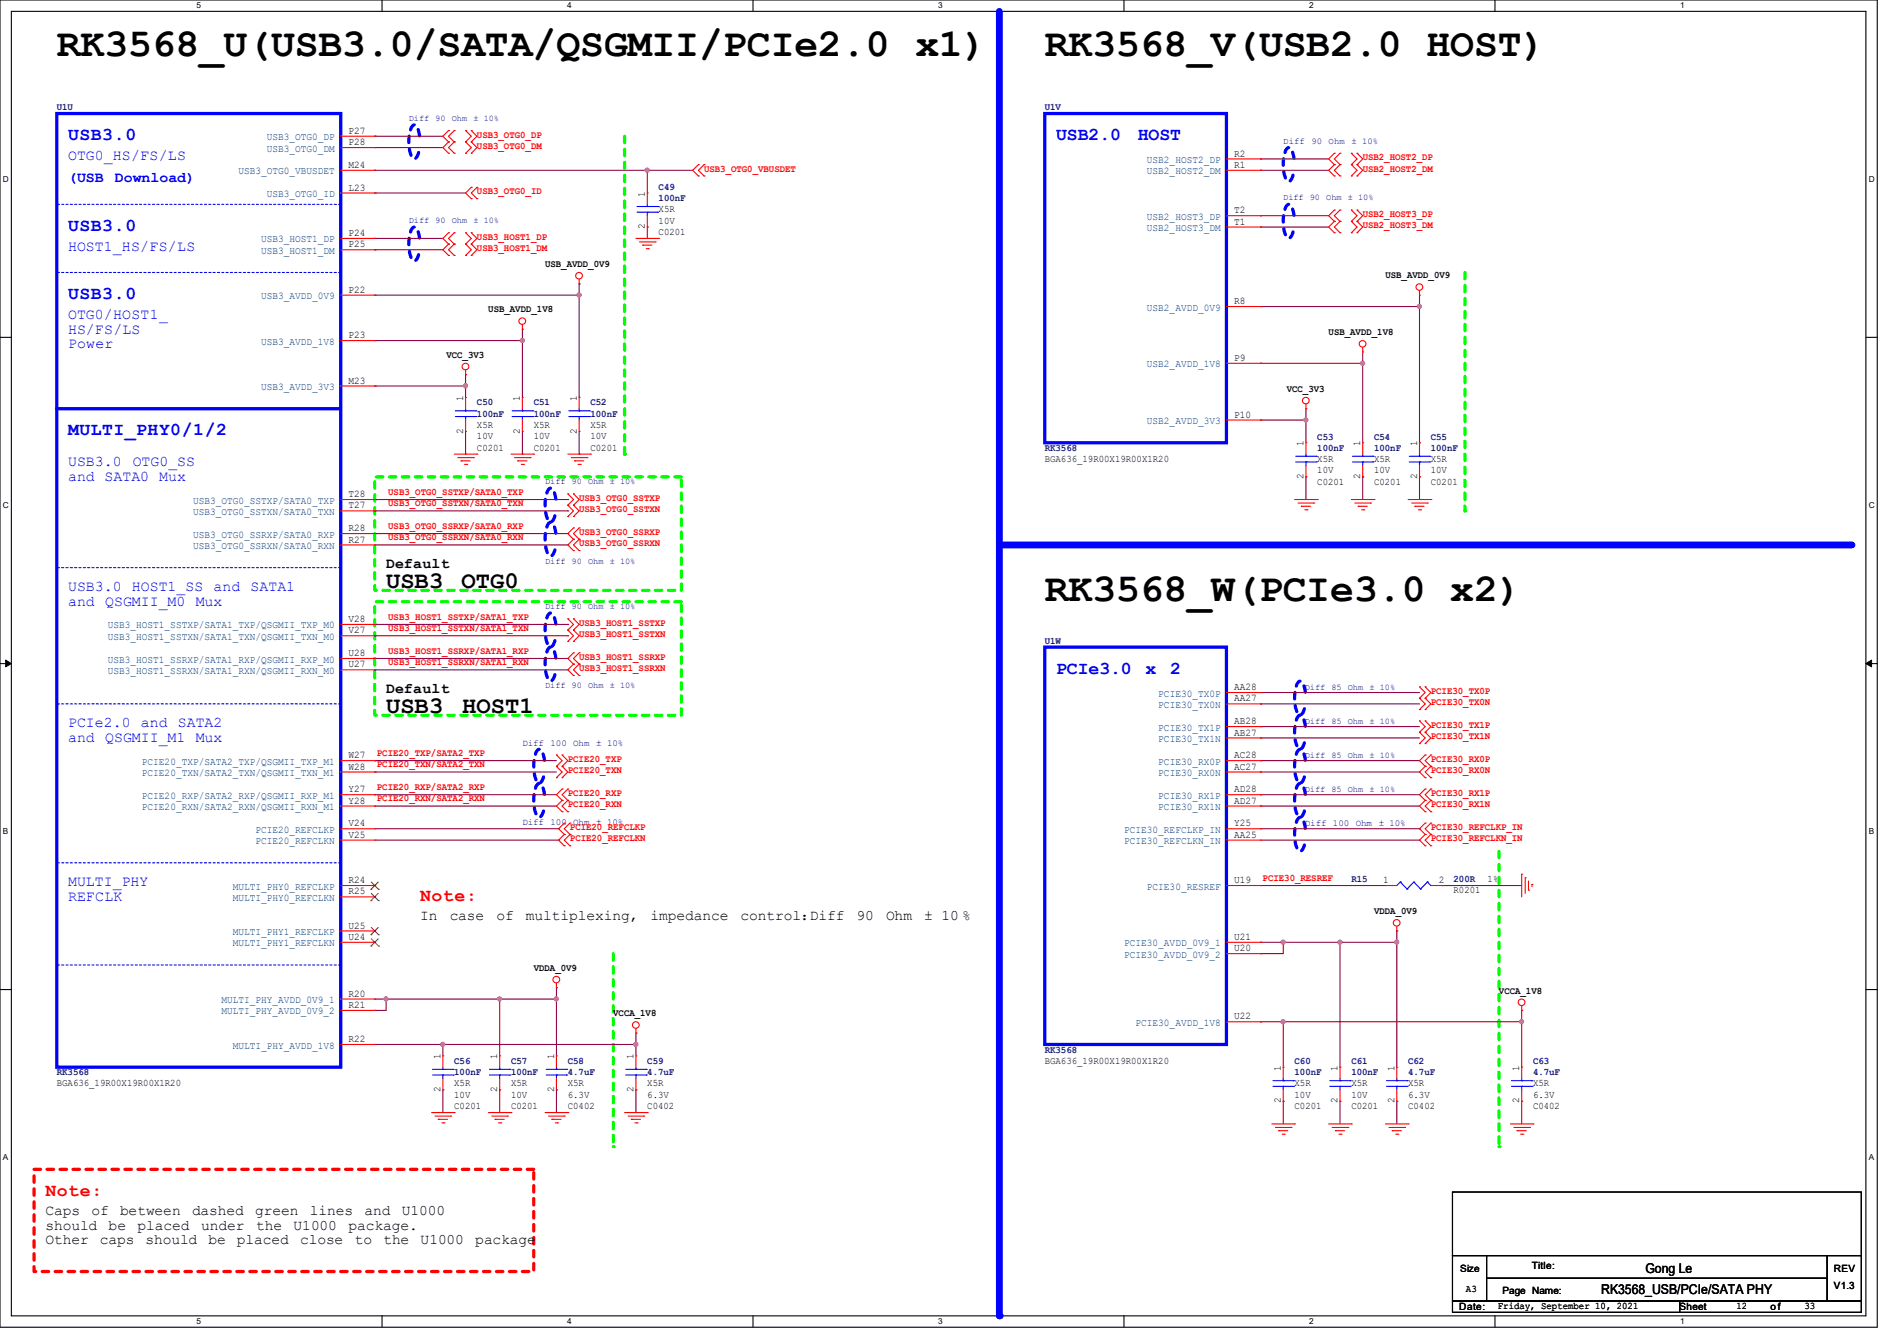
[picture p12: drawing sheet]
<svg xmlns="http://www.w3.org/2000/svg" width="297mm" height="210mm" viewBox="0 0 297 210" stroke-linecap="round" stroke-linejoin="round" font-family="sans-serif">
<path d="M0 0h293.9v207.9h-293.9zM1.8 1.8h290.3v204.3h-290.3z" fill="none" stroke="#000" stroke-width=".17"/>
<g fill="#fff">
<path d="M30.8 .2h.7v1.4h-.7z"/>
<path d="M30.8 206.2h.7v1.4h-.7z"/>
</g>
<path d="M59.8 0v1.8M59.8 206.1v1.8" fill="none" stroke="#000" stroke-width=".17"/>
<g fill="#fff">
<path d="M88.8 .2h.7v1.4h-.7z"/>
<path d="M88.8 206.2h.7v1.4h-.7z"/>
</g>
<path d="M117.9 0v1.8M117.9 206.1v1.8" fill="none" stroke="#000" stroke-width=".17"/>
<g fill="#fff">
<path d="M146.9 .2h.7v1.4h-.7z"/>
<path d="M146.9 206.2h.7v1.4h-.7z"/>
</g>
<path d="M176 0v1.8M176 206.1v1.8" fill="none" stroke="#000" stroke-width=".17"/>
<g fill="#fff">
<path d="M205 .2h.7v1.4h-.7z"/>
<path d="M205 206.2h.7v1.4h-.7z"/>
</g>
<path d="M234.1 0v1.8M234.1 206.1v1.8" fill="none" stroke="#000" stroke-width=".17"/>
<g fill="#fff">
<path d="M263.1 .2h.6v1.4h-.6z"/>
<path d="M263.1 206.2h.6v1.4h-.6z"/>
<path d="M.5 27.3h.9v1.4h-.9z"/>
<path d="M292.6 27.3h.9v1.4h-.9z"/>
<path d="M.5 78.4h.9v1.4h-.9z"/>
<path d="M292.6 78.4h.9v1.4h-.9z"/>
</g>
<path d="M0 52.8h1.8M292.1 52.8h1.8" fill="none" stroke="#000" stroke-width=".17"/>
<g fill="#fff">
<path d="M.5 129.5h.8v1.4h-.8z"/>
<path d="M292.6 129.5h.8v1.4h-.8z"/>
</g>
<path d="M0 103.9h1.8M292.1 103.9h1.8" fill="none" stroke="#000" stroke-width=".17"/>
<path d="M.9 103.4l.9 .5-.9 .5zM292.1 103.9l.9-.5v1z" fill="#000" stroke="#000" stroke-width=".16"/>
<g fill="#fff">
<path d="M.5 180.5h.8v1.4h-.8z"/>
<path d="M292.6 180.5h.8v1.4h-.8z"/>
</g>
<path d="M0 155h1.8M292.1 155h1.8" fill="none" stroke="#000" stroke-width=".17"/>
<path d="M156.5 1.8v204.3" fill="none" stroke="#00f" stroke-width="1.1"/>
<circle cx="156.5" cy="206.1" r=".53" fill="#00f"/>
<path d="M156.5 85.3h133.3" fill="none" stroke="#00f" stroke-width="1.1"/>
<circle cx="289.8" cy="85.3" r=".53" fill="#00f"/>
<path d="M97.8 21.3v49.8" fill="none" stroke="#0f0" stroke-width=".51" stroke-dasharray="1 1"/>
<circle cx="97.8" cy="71.1" r=".25" fill="#0f0" stroke-dasharray="1 1"/>
<path d="M96 149.4v30.2" fill="none" stroke="#0f0" stroke-width=".51" stroke-dasharray="1 1"/>
<circle cx="96" cy="179.6" r=".25" fill="#0f0" stroke-dasharray="1 1"/>
<path d="M229.4 42.7v37.3" fill="none" stroke="#0f0" stroke-width=".51" stroke-dasharray="1 1"/>
<circle cx="229.4" cy="80" r=".25" fill="#0f0" stroke-dasharray="1 1"/>
<path d="M234.7 133.3v46.3" fill="none" stroke="#0f0" stroke-width=".51" stroke-dasharray="1 1"/>
<circle cx="234.7" cy="179.6" r=".25" fill="#0f0" stroke-dasharray="1 1"/>
<path d="M5.3 183.1h78.3v16h-78.3z" fill="none" stroke="#f00" stroke-width=".51" stroke-dasharray="1 1"/>
<path d="M58.7 74.7h48v17.8h-48zM58.7 94.2h48v17.8h-48z" fill="none" stroke="#0f0" stroke-width=".51" stroke-dasharray="1 1"/>
<g fill="none" stroke="#00f" stroke-width=".51" stroke-dasharray="1 1">
<path d="M65.7 21.3a2.02 2.02 0 0 0-.8-1.7 1.41 1.41 0 0 0-.8 1.3 5.6 5.6 0 0 0 .5 3.9h.3a1.41 1.41 0 0 0 .7-1.3l.1-.6M65.7 37.3a2.02 2.02 0 0 0-.8-1.7 1.41 1.41 0 0 0-.8 1.3 5.6 5.6 0 0 0 .5 3.9l.3 .1a1.41 1.41 0 0 0 .7-1.4l.1-.6M202.6 24.8a2.02 2.02 0 0 0-.8-1.7 1.41 1.41 0 0 0-.8 1.3 5.6 5.6 0 0 0 .6 3.9l.2 .1a1.41 1.41 0 0 0 .7-1.3l.1-.7M202.6 33.7a2.02 2.02 0 0 0-.8-1.7 1.41 1.41 0 0 0-.8 1.3 5.6 5.6 0 0 0 .6 3.9l.2 .1a1.41 1.41 0 0 0 .7-1.3l.1-.7M87 78.2a2.02 2.02 0 0 0-.8-1.7 1.41 1.41 0 0 0-.7 1.3 5.6 5.6 0 0 0 .5 3.9h.2a1.41 1.41 0 0 0 .8-1.3l.1-.6M87 97.7a2.02 2.02 0 0 0-.8-1.7 1.41 1.41 0 0 0-.7 1.3 5.6 5.6 0 0 0 .5 3.9l.2 .1a1.41 1.41 0 0 0 .8-1.3l.1-.7M87 83.5a2.02 2.02 0 0 0-.8-1.7 1.41 1.41 0 0 0-.7 1.3 5.6 5.6 0 0 0 .5 3.9l.2 .1a1.41 1.41 0 0 0 .8-1.3l.1-.7M85.2 119.1a2.02 2.02 0 0 0-.8-1.8 1.41 1.41 0 0 0-.7 1.4 5.6 5.6 0 0 0 .5 3.8l.2 .1a1.41 1.41 0 0 0 .8-1.3l.1-.6M87 103.1a2.02 2.02 0 0 0-.8-1.8 1.41 1.41 0 0 0-.7 1.4 5.6 5.6 0 0 0 .5 3.8l.2 .1a1.41 1.41 0 0 0 .8-1.3l.1-.6M204.4 108.4a2.02 2.02 0 0 0-.8-1.7 1.41 1.41 0 0 0-.8 1.3 5.6 5.6 0 0 0 .5 3.9l.3 .1a1.41 1.41 0 0 0 .7-1.3l.1-.7M204.4 113.7a2.02 2.02 0 0 0-.8-1.7 1.41 1.41 0 0 0-.8 1.3 5.6 5.6 0 0 0 .5 3.9l.3 .1a1.41 1.41 0 0 0 .7-1.3l.1-.7M204.4 119.1a2.02 2.02 0 0 0-.8-1.8 1.41 1.41 0 0 0-.8 1.4 5.6 5.6 0 0 0 .5 3.8l.3 .1a1.41 1.41 0 0 0 .7-1.3l.1-.6"/>
<path d="M85.2 124.4a2.02 2.02 0 0 0-.8-1.7 1.41 1.41 0 0 0-.7 1.3 5.6 5.6 0 0 0 .5 3.9l.2 .1a1.41 1.41 0 0 0 .8-1.3l.1-.7M204.4 124.4a2.02 2.02 0 0 0-.8-1.7 1.41 1.41 0 0 0-.8 1.3 5.6 5.6 0 0 0 .5 3.9l.3 .1a1.41 1.41 0 0 0 .7-1.3l.1-.7M204.4 129.7a2.02 2.02 0 0 0-.8-1.7 1.41 1.41 0 0 0-.8 1.3 5.6 5.6 0 0 0 .5 3.9l.3 .1a1.41 1.41 0 0 0 .7-1.3l.1-.7"/>
</g>
<g fill="none" stroke="#800040" stroke-width=".17">
<path d="M58.7 21.3h.1M58.7 23.1h.1M58.7 26.7h.1M58.7 30.2h.1M58.7 39.1h.1M58.7 37.3h.1M58.7 21.3h10.6M58.7 23.1h10.6M58.7 26.7h49.8M58.7 30.2h14.2M58.7 39.1h10.6M58.7 37.3h10.6"/>
<path d="M101.3 26.7h.1M101.3 35.6h.1M101.3 26.7v3.5M101.3 35.6v1.7M197.4 24.9h.1M197.4 26.7h.1M197.4 33.8h.1M197.4 35.6h.1M197.4 26.7h10.6M197.4 24.9h10.6M197.4 33.8h10.6M197.4 35.6h10.6"/>
<path d="M58.7 53.3h.1M58.7 46.2h.1M58.7 53.3h23.1M58.7 46.2h32M72.9 58.7h.1M72.9 58.7v3.5M81.8 53.3h.1M81.8 51.6h.1M81.8 51.6v10.6M90.7 46.2h.1M90.7 44.4h.1M90.7 44.4v17.8"/>
<path d="M197.4 56.9h.1M197.4 48h.1M197.4 56.9h16M197.4 48h24.8M213.4 56.9h.1M213.4 55.1v14.2M222.2 48h.1M222.2 46.2v23.1M58.7 60.5h.1M58.7 60.5h14.2M58.7 78.2h30.2M72.9 60.5h.1"/>
<path d="M72.9 71.1h.1M72.9 67.6v3.5M81.8 71.1h.1M81.8 67.6v3.5M88.9 78.2h.1M90.7 71.1h.1M90.7 67.6v3.5M197.4 65.8h.1M197.4 65.8h7.1M204.5 65.8h.1M204.5 74.7h.1M204.5 64v5.3"/>
<path d="M204.5 74.7v3.5M213.4 74.7h.1M213.4 74.7v3.5M222.2 74.7h.1M222.2 69.3h.1M222.2 74.7v3.5M58.7 80h30.2M58.7 83.6h30.2M58.7 85.3h30.2M58.7 97.8h30.2M58.7 99.6h30.2M88.9 80h.1"/>
<path d="M88.9 83.6h.1M88.9 85.3h.1M88.9 97.8h.1M88.9 99.6h.1M58.7 119.1h.1M58.7 119.1h28.4M58.7 103.1h30.2M58.7 104.9h30.2M88.9 103.1h.1M88.9 104.9h.1M197.4 108.5h.1M197.4 110.2h.1"/>
<path d="M197.4 113.8h.1M197.4 115.6h.1M197.4 119.1h.1M197.4 108.5h24.8M197.4 110.2h24.8M197.4 113.8h24.8M197.4 115.6h24.8M197.4 119.1h24.8M58.7 120.9h.1M58.7 124.5h.1M58.7 126.2h.1M58.7 120.9h28.4"/>
<path d="M58.7 124.5h28.4M58.7 126.2h28.4M58.7 131.6h28.8M58.7 129.8h28.8M87.5 129.8h.1M87.5 131.6h.1M197.4 120.9h.1M197.4 124.5h.1M197.4 126.2h.1M197.4 138.7h.1M197.4 120.9h24.8M197.4 124.5h24.8"/>
<path d="M197.4 126.2h24.8M197.4 138.7h19.5M197.4 131.6h24.8M197.4 129.8h24.8M222.2 131.6h.1M222.2 129.8h.1M225.8 138.7h.1M225.8 138.7h12.5M58.7 156.5h.1M58.7 158.2h.1M58.7 156.5h28.4M60.5 156.5h.1"/>
<path d="M60.5 156.5v1.7h-1.8M78.2 156.5h.1M78.2 156.5v8.9M87.1 156.5h.1M87.1 154.7h.1M87.1 154.7v10.7M197.4 147.6h.1M197.4 149.4h.1M197.4 147.6h21.3M200.9 147.6h.1M200.9 147.6v1.8h-3.5M209.8 147.6h.1"/>
<path d="M209.8 147.6v19.5M218.7 147.6h.1M218.7 145.8h.1M218.7 145.8v21.3M238.3 158.2h.1M238.3 158.2v8.9M58.7 163.6h.1M58.7 163.6h40.9M69.3 163.6h.1M69.3 170.7h.1M69.3 163.6v1.8M69.3 170.7v3.5"/>
<path d="M78.2 170.7h.1M78.2 170.7v3.5M87.1 170.7h.1M87.1 170.7v3.5M99.6 163.6h.1M99.6 161.8h.1M99.6 170.7h.1M99.6 161.8v3.6M99.6 170.7v3.5M197.4 160h.1M197.4 160h40.9M200.9 160h.1"/>
<path d="M200.9 172.5h.1M200.9 160v7.1M200.9 172.5v3.5M209.8 172.5h.1M209.8 172.5v3.5M218.7 172.5h.1M218.7 172.5v3.5M238.3 160h.1M238.3 172.5h.1M238.3 172.5v3.5"/>
</g>
<g fill="#f0f" stroke="#f0f" stroke-width=".17">
<circle cx="87.1" cy="156.4" r=".32"/>
<circle cx="101.3" cy="26.6" r=".32"/>
<circle cx="69.3" cy="163.6" r=".32"/>
<circle cx="99.5" cy="163.6" r=".32"/>
<circle cx="90.7" cy="46.2" r=".32"/>
<circle cx="81.8" cy="53.3" r=".32"/>
<circle cx="72.9" cy="60.4" r=".32"/>
<circle cx="209.8" cy="147.6" r=".32"/>
<circle cx="200.9" cy="147.6" r=".32"/>
<circle cx="218.7" cy="147.6" r=".32"/>
<circle cx="213.3" cy="56.9" r=".32"/>
<circle cx="222.2" cy="48" r=".32"/>
<circle cx="204.4" cy="65.8" r=".32"/>
<circle cx="60.4" cy="156.4" r=".32"/>
<circle cx="78.2" cy="156.4" r=".32"/>
<circle cx="200.9" cy="160" r=".32"/>
<circle cx="238.2" cy="160" r=".32"/>
</g>
<g fill="none" stroke="#f00" stroke-width=".17">
<path d="M70.2 20.4h.1M70.2 22.2h.1M70.2 24h.1M70.2 36.4h.1M70.2 38.2h.1M70.2 20.4l-.9 .9 .9 .9M70.2 22.2l-.9 .9 .9 .9M70.2 36.4l-.9 .9 .9 .9M70.2 38.2l-.9 .9 .9 .9M71.1 22.2h.1M71.1 20.4h.1M71.1 24h.1"/>
<path d="M71.1 38.2h.1M71.1 36.4h.1M71.1 20.4l-.9 .9 .9 .9M71.1 22.2l-.9 .9 .9 .9M71.1 36.4l-.9 .9 .9 .9M71.1 38.2l-.9 .9 .9 .9M72.9 22.2h.1M72.9 20.4h.1M72.9 24h.1M72.9 38.2h.1M72.9 36.4h.1M72.9 20.4l.9 .9-.9 .9"/>
<path d="M72.9 22.2l.9 .9-.9 .9M72.9 36.4l.9 .9-.9 .9M72.9 38.2l.9 .9-.9 .9M73.8 22.2h.1M73.8 20.4h.1M73.8 24h.1M73.8 29.3h.1M73.8 31.1h.1M73.8 38.2h.1M73.8 36.4h.1M73.8 20.4l.9 .9-.9 .9M73.8 22.2l.9 .9-.9 .9"/>
<path d="M73.8 29.3l-.9 .9 .9 .9M73.8 36.4l.9 .9-.9 .9M73.8 38.2l.9 .9-.9 .9M74.7 31.1h.1M74.7 29.3h.1M74.7 29.3l-.9 .9 .9 .9M99.6 37.3h3.5M100.1 37.9h2.5M100.6 38.4h.1M100.6 38.4h1.5M101.2 38.9h.3M101.5 38.9h.1"/>
<path d="M102.6 37.9h.1M103.1 37.3h.1M109.3 25.8h.1M109.3 27.6h.1M109.3 25.8l-.8 .9 .8 .9M110.2 27.6h.1M110.2 25.8h.1M110.2 25.8l-.9 .9 .9 .9M208.9 24h.1M208.9 25.8h.1M208.9 27.6h.1M208.9 32.9h.1"/>
<path d="M208.9 34.7h.1M208.9 36.4h.1M208.9 24l-.9 .9 .9 .9M208.9 25.8l-.9 .9 .9 .9M208.9 32.9l-.9 .9 .9 .9M208.9 34.7l-.9 .9 .9 .8M209.8 25.8h.1M209.8 24h.1M209.8 27.6h.1M209.8 34.7h.1M209.8 32.9h.1M209.8 36.4h.1"/>
<path d="M209.8 24l-.9 .9 .9 .9M209.8 25.8l-.9 .9 .9 .9M209.8 32.9l-.9 .9 .9 .9M209.8 34.7l-.9 .9 .9 .8M211.6 25.8h.1M211.6 24h.1M211.6 27.6h.1M211.6 34.7h.1M211.6 32.9h.1M211.6 36.4h.1M211.6 24l.9 .9-.9 .9M211.6 25.8l.9 .9-.9 .9"/>
<path d="M211.6 32.9l.9 .9-.9 .9M211.6 34.7l.9 .9-.9 .8M212.5 25.8h.1M212.5 24h.1M212.5 27.6h.1M212.5 34.7h.1M212.5 32.9h.1M212.5 36.4h.1M212.5 24l.9 .9-.9 .9M212.5 25.8l.9 .9-.9 .9M212.5 32.9l.9 .9-.9 .9M212.5 34.7l.9 .9-.9 .8"/>
<path d="M70.2 40h.1M71.1 40h.1M72.9 58.7h.1M72.9 40h.1M72.9 58v.7M73.8 40h.1M81.8 51.6h.1M81.8 50.8v.8M90.7 44.4h.1M90.7 43.7v.7M213.4 55.1h.1M213.4 54.4v.7"/>
<path d="M222.2 46.2h.1M222.2 45.5v.7M71.1 71.1h3.6M71.7 71.7h2.4M72.2 72.2h.1M72.2 72.2h1.4M72.7 72.7h.4M73.1 72.7h.1M74.1 71.7h.1M74.7 71.1h.1M80 71.1h3.6M80.6 71.7h2.4"/>
<path d="M81.1 72.2h.1M81.1 72.2h1.4M81.6 72.7h.4M82 72.7h.1M83 71.7h.1M83.6 71.1h.1M88.9 79.1h.1M88.9 77.3h.1M88.9 71.1h3.6M88.9 77.3l.9 .9-.9 .9M88.9 79.1l.9 .9-.9 .9M89.5 71.7h2.4"/>
<path d="M89.8 79.1h.1M89.8 77.3h.1M89.8 77.3l.9 .9-.9 .9M89.8 79.1l.9 .9-.9 .9M90 72.2h.1M90 72.2h1.4M90.5 72.7h.3M90.7 62.2h.1M90.7 67.6h.1M90.7 62.2v1.8M90.7 65.8v1.8M90.8 72.7h.1"/>
<path d="M91.9 71.7h.1M92.5 71.1h.1M202.7 78.2h3.5M203.2 78.8h2.5M203.8 79.3h.1M203.8 79.3h1.4M204.3 79.8h.3M204.5 64h.1M204.5 69.3h.1M204.5 74.7h.1M204.5 63.3v.7M204.5 69.3v1.8"/>
<path d="M204.5 72.9v1.8M204.6 79.8h.1M205.7 78.8h.1M206.2 78.2h.1M211.6 78.2h3.5M212.1 78.8h2.5M212.6 79.3h.1M212.6 79.3h1.5M213.2 79.8h.3M213.5 79.8h.1M214.6 78.8h.1M215.1 78.2h.1"/>
<path d="M220.5 78.2h3.5M221 78.8h2.5M221.5 79.3h.1M221.5 79.3h1.5M222.1 79.8h.3M222.2 69.3h.1M222.2 74.7h.1M222.2 69.3v1.8M222.2 72.9v1.8M222.4 79.8h.1M223.5 78.8h.1M224 78.2h.1"/>
<path d="M88.9 80.9h.1M88.9 98.7h.1M88.9 96.9h.1M88.9 96.9l.9 .9-.9 .9M88.9 98.7l.9 .9-.9 .9M89.8 80.9h.1M89.8 82.7h.1M89.8 84.5h.1M89.8 86.2h.1M89.8 98.7h.1M89.8 96.9h.1M89.8 82.7l-.9 .9 .9 .9"/>
<path d="M89.8 84.5l-.9 .8 .9 .9M89.8 96.9l.9 .9-.9 .9M89.8 98.7l.9 .9-.9 .9M90.7 84.5h.1M90.7 82.7h.1M90.7 86.2h.1M90.7 82.7l-.9 .9 .9 .9M90.7 84.5l-.9 .8 .9 .9M87.1 118.2h.1M87.1 118.2l.9 .9-.9 .9M88 118.2h.1M88 118.2l.9 .9-.9 .9"/>
<path d="M88.9 100.5h.1M89.8 100.5h.1M89.8 102.2h.1M89.8 104h.1M89.8 105.8h.1M89.8 102.2l-.9 .9 .9 .9M89.8 104l-.9 .9 .9 .9M90.7 104h.1M90.7 102.2h.1M90.7 105.8h.1M90.7 102.2l-.9 .9 .9 .9M90.7 104l-.9 .9 .9 .9"/>
<path d="M192 108.5h5.4M192 110.2h5.4M192 113.8h5.4M192 115.6h5.4M192 119.1h5.4M197.4 108.5h.1M197.4 110.2h.1M197.4 113.8h.1M197.4 115.6h.1M197.4 119.1h.1M222.2 109.3h.1M222.2 107.6h.1"/>
<path d="M222.2 111.1h.1M222.2 114.7h.1M222.2 112.9h.1M222.2 116.5h.1M222.2 107.6l.9 .9-.9 .8M222.2 109.3l.9 .9-.9 .9M222.2 112.9l.9 .9-.9 .9M222.2 114.7l.9 .9-.9 .9M223.1 109.3h.1M223.1 107.6h.1M223.1 111.1h.1M223.1 114.7h.1"/>
<path d="M223.1 112.9h.1M223.1 116.5h.1M223.1 118.2h.1M223.1 107.6l.9 .9-.9 .8M223.1 109.3l.9 .9-.9 .9M223.1 112.9l.9 .9-.9 .9M223.1 114.7l.9 .9-.9 .9M223.1 118.2l-.9 .9 .9 .9M224 118.2h.1M224 118.2l-.9 .9 .9 .9M87.1 120h.1M87.1 121.8h.1"/>
<path d="M87.1 120l.9 .9-.9 .9M88 120h.1M88 121.8h.1M88 123.6h.1M88 125.3h.1M88 127.1h.1M88 120l.9 .9-.9 .9M88 123.6l-.9 .9 .9 .8M88 125.3l-.9 .9 .9 .9M88.3 128.9h.1M88.3 130.7h.1M88.3 132.5h.1"/>
<path d="M88.3 128.9l-.8 .9 .8 .9M88.3 130.7l-.8 .9 .8 .9M88.9 125.3h.1M88.9 123.6h.1M88.9 127.1h.1M88.9 123.6l-.9 .9 .9 .8M88.9 125.3l-.9 .9 .9 .9M89.2 130.7h.1M89.2 128.9h.1M89.2 132.5h.1M89.2 128.9l-.9 .9 .9 .9M89.2 130.7l-.9 .9 .9 .9"/>
<path d="M192 120.9h5.4M192 124.5h5.4M192 126.2h5.4M192 129.8h5.4M192 131.6h5.4M192 138.7h5.4M197.4 120.9h.1M197.4 124.5h.1M197.4 126.2h.1M197.4 129.8h.1M197.4 131.6h.1M197.4 138.7h.1"/>
<path d="M223.1 120h.1M223.1 121.8h.1M223.1 123.6h.1M223.1 125.3h.1M223.1 127.1h.1M223.1 128.9h.1M223.1 130.7h.1M223.1 132.5h.1M223.1 120l-.9 .9 .9 .9M223.1 123.6l-.9 .9 .9 .8M223.1 125.3l-.9 .9 .9 .9M223.1 128.9l-.9 .9 .9 .9"/>
<path d="M223.1 130.7l-.9 .9 .9 .9M224 120h.1M224 121.8h.1M224 125.3h.1M224 123.6h.1M224 127.1h.1M224 130.7h.1M224 128.9h.1M224 132.5h.1M224 120l-.9 .9 .9 .9M224 123.6l-.9 .9 .9 .8M224 125.3l-.9 .9 .9 .9"/>
<path d="M224 128.9l-.9 .9 .9 .9M224 130.7l-.9 .9 .9 .9M238.3 136.9h.1M238.3 136.9v3.6M238.8 137.5h.1M238.8 137.5v2.4M239.3 139.4h.1M239.3 138v1.4M239.9 138.5h.1M239.9 138.5v.4M87.1 154.7h.1M87.1 154v.7"/>
<path d="M192 147.6h5.4M192 149.4h5.4M197.4 147.6h.1M197.4 149.4h.1M218.7 145.8h.1M218.7 145.1v.7M238.3 158.2h.1M238.3 157.5v.7M67.6 174.2h3.5M68.1 174.8h2.5M68.6 175.3h.1M68.6 175.3h1.5"/>
<path d="M69.2 175.9h.3M69.5 175.9h.1M70.6 174.8h.1M71.1 174.2h.1M76.5 174.2h3.5M77 174.8h2.5M77.5 175.3h.1M77.5 175.3h1.5M78.1 175.9h.3M78.4 175.9h.1M79.5 174.8h.1M80 174.2h.1"/>
<path d="M85.3 174.2h3.6M85.9 174.8h2.4M86.4 175.3h.1M86.4 175.3h1.4M87 175.9h.3M87.1 165.4h.1M87.1 170.7h.1M87.1 165.4v1.7M87.1 168.9v1.8M87.3 175.9h.1M88.3 174.8h.1M88.9 174.2h.1"/>
<path d="M97.8 174.2h3.5M98.3 174.8h2.5M98.8 175.3h.1M98.8 175.3h1.5M99.4 175.9h.3M99.6 161.8h.1M99.6 161.1v.7M99.7 175.9h.1M100.8 174.8h.1M101.3 174.2h.1M192 160h5.4M197.4 160h.1"/>
<path d="M199.1 176h3.6M199.7 176.6h2.4M200.2 177.1h.1M200.2 177.1h1.4M200.7 177.6h.4M201.1 177.6h.1M202.1 176.6h.1M202.7 176h.1M208 176h3.6M208.6 176.6h2.4M209.1 177.1h.1M209.1 177.1h1.4"/>
<path d="M209.6 177.6h.4M209.8 167.1h.1M209.8 172.5h.1M209.8 167.1v1.8M209.8 170.7v1.8M210 177.6h.1M211 176.6h.1M211.6 176h.1M216.9 176h3.6M217.5 176.6h2.4M218 177.1h.1M218 177.1h1.4"/>
<path d="M218.5 177.6h.4M218.9 177.6h.1M219.9 176.6h.1M220.5 176h.1M236.5 176h3.5M237 176.6h2.5M237.5 177.1h.1M237.5 177.1h1.5M238.1 177.6h.3M238.4 177.6h.1M239.5 176.6h.1M240 176h.1"/>
<circle cx="72.9" cy="57.4" r=".52"/>
<circle cx="81.8" cy="50.3" r=".52"/>
<circle cx="90.7" cy="43.2" r=".52"/>
<circle cx="213.3" cy="53.8" r=".52"/>
<circle cx="222.2" cy="45" r=".52"/>
<circle cx="204.5" cy="62.7" r=".52"/>
<circle cx="87.1" cy="153.4" r=".52"/>
<circle cx="218.7" cy="144.5" r=".52"/>
<circle cx="238.2" cy="157" r=".52"/>
<circle cx="99.6" cy="160.5" r=".52"/>
</g>
<path d="M227.4 186.7h64v9.9h-64zM227.4 196.6h5.3v7.2h-5.3zM232.7 196.6h53.4v3.6h-53.4zM286.1 196.6h5.3v7.2h-5.3zM227.4 203.8h35.6v1.7h-35.6zM232.7 200.2h53.4v3.6h-53.4zM263 203.8h28.4v1.7h-28.4z" fill="none" stroke="#000" stroke-width=".17"/>
<g fill="none" stroke="#00f" stroke-width=".17">
<path d="M89.1 65.2h3.2M89.1 64.3h3.2M90.7 64.3h.1M90.7 65.2h.1M90.7 64v.3M90.7 65.2v.6M92.3 65.2h.1M92.3 64.3h.1M202.9 72.3h3.2M202.9 71.5h3.2M204.5 71.5h.1M204.5 72.3h.1"/>
<path d="M204.5 71.1v.4M204.5 72.3v.6M206.1 72.3h.1M206.1 71.5h.1M220.6 72.3h3.3M220.6 71.5h3.3M222.2 71.5h.1M222.2 72.3h.1M222.2 71.1v.4M222.2 72.3v.6M223.9 72.3h.1M223.9 71.5h.1"/>
<path d="M85.5 168.4h3.2M85.5 167.5h3.2M87.1 167.5h.1M87.1 168.4h.1M87.1 167.1v.4M87.1 168.4v.5M88.7 168.4h.1M88.7 167.5h.1M208.2 170.1h3.2M208.2 169.2h3.2M209.8 169.2h.1M209.8 170.1h.1"/>
<path d="M209.8 168.9v.3M209.8 170.1v.6M211.4 170.1h.1M211.4 169.2h.1"/>
</g>
<path d="M8.9 17.8h44.4v149.3h-44.4zM8.9 64h44.4M163.6 101.3h28.4v62.3h-28.4z" fill="none" stroke="#00f" stroke-width=".51"/>
<path d="M8.9 42.7h.1M53.3 42.7h-44.4" fill="none" stroke="#00f" stroke-width=".17" stroke-dasharray=".3 .3"/>
<circle cx="8.9" cy="64" r=".25" fill="#00f"/>
<path d="M8.9 32h.1M53.3 32h-44.4M8.9 88.9h.1M53.3 88.9h-44.4M8.9 110.2h.1M53.3 110.2h-44.4M8.9 135.1h.1M53.3 135.1h-44.4M8.9 151.1h.1M53.3 151.1h-44.4" fill="none" stroke="#00f" stroke-width=".17" stroke-dasharray=".3 .3"/>
<g fill="none" stroke="#f00" stroke-width=".17">
<path d="M53.3 21.3h5.4M53.3 23.1h5.4M53.3 26.7h5.4M53.3 30.2h5.4M53.3 37.3h5.4M53.3 39.1h5.4M58.7 21.3h.1M58.7 23.1h.1M58.7 26.7h.1M58.7 30.2h.1M58.7 37.3h.1M58.7 39.1h.1"/>
<path d="M101.3 30.2h.1M101.3 35.6h.1M101.3 30.2v1.8M101.3 33.8v1.8M192 26.7h5.4M192 24.9h5.4M192 33.8h5.4M192 35.6h5.4M197.4 24.9h.1M197.4 26.7h.1M197.4 33.8h.1M197.4 35.6h.1"/>
<path d="M53.3 46.2h5.4M53.3 53.3h5.4M58.7 46.2h.1M58.7 53.3h.1M192 48h5.4M192 56.9h5.4M197.4 48h.1M197.4 56.9h.1M53.3 60.5h5.4M53.3 78.2h5.4M58.7 60.5h.1M58.7 78.2h.1"/>
<path d="M72.9 62.2h.1M72.9 67.6h.1M72.9 62.2v1.8M72.9 65.8v1.8M81.8 62.2h.1M81.8 67.6h.1M81.8 62.2v1.8M81.8 65.8v1.8M192 65.8h5.4M197.4 65.8h.1M213.4 69.3h.1M213.4 74.7h.1"/>
<path d="M213.4 69.3v1.8M213.4 72.9v1.8M53.3 80h5.4M53.3 83.6h5.4M53.3 85.3h5.4M53.3 97.8h5.4M53.3 99.6h5.4M58.7 80h.1M58.7 83.6h.1M58.7 85.3h.1M58.7 97.8h.1M58.7 99.6h.1"/>
<path d="M53.3 103.1h5.4M53.3 104.9h5.4M53.3 119.1h5.4M58.7 103.1h.1M58.7 104.9h.1M58.7 119.1h.1M53.3 138.7h5.4M53.3 120.9h5.4M53.3 124.5h5.4M53.3 126.2h5.4M53.3 129.8h5.4M53.3 131.6h5.4"/>
<path d="M58.7 138.7h.1M58.7 120.9h.1M58.7 124.5h.1M58.7 126.2h.1M58.7 129.8h.1M58.7 131.6h.1M216.9 138.7h.1M216.9 138.7h1.8M224 138.7h1.8M225.8 138.7h.1M53.3 140.5h5.4M53.3 145.8h5.4"/>
<path d="M53.3 147.6h5.4M53.3 158.2h5.4M53.3 156.5h5.4M58.7 140.5h.1M58.7 145.8h.1M58.7 147.6h.1M58.7 158.2h.1M58.7 156.5h.1M53.3 163.6h5.4M58.7 163.6h.1M69.3 165.4h.1M69.3 170.7h.1"/>
<path d="M69.3 165.4v1.7M69.3 168.9v1.8M78.2 165.4h.1M78.2 170.7h.1M78.2 165.4v1.7M78.2 168.9v1.8M99.6 165.4h.1M99.6 170.7h.1M99.6 165.4v1.7M99.6 168.9v1.8M200.9 167.1h.1M200.9 172.5h.1"/>
<path d="M200.9 167.1v1.8M200.9 170.7v1.8M218.7 167.1h.1M218.7 172.5h.1M218.7 167.1v1.8M218.7 170.7v1.8M238.3 167.1h.1M238.3 172.5h.1M238.3 167.1v1.8M238.3 170.7v1.8"/>
</g>
<g fill="none" stroke="#804000" stroke-width=".16">
<path d="M58.1 139.3h.1M58.1 138.1l1.2 1.2M58.1 139.9l1.2 1.2M59.2 138.1l-1.1 1.2M59.2 139.9l-1.1 1.2M59.3 139.3h.1M58.1 141.1h.1M58.1 146.4h.1M58.1 148.2h.1M58.1 145.2l1.2 1.2M58.1 147l1.2 1.2M59.2 145.2l-1.1 1.2"/>
<path d="M59.2 147l-1.1 1.2M59.3 141.1h.1M59.3 146.4h.1M59.3 148.2h.1"/>
</g>
<g fill="none" stroke="#00f" stroke-width=".17">
<path d="M99.7 33.2h3.3M99.7 32.3h3.3M101.3 32.3h.1M101.3 33.2h.1M101.3 32v.3M101.3 33.2v.6M103 33.2h.1M103 32.3h.1M71.3 65.2h3.2M71.3 64.3h3.2M72.9 64.3h.1M72.9 65.2h.1"/>
<path d="M72.9 64v.3M72.9 65.2v.6M74.5 65.2h.1M74.5 64.3h.1M80.2 65.2h3.2M80.2 64.3h3.2M81.8 64.3h.1M81.8 65.2h.1M81.8 64v.3M81.8 65.2v.6M83.4 65.2h.1M83.4 64.3h.1"/>
<path d="M211.8 72.3h3.2M211.8 71.5h3.2M213.4 71.5h.1M213.4 72.3h.1M213.4 71.1v.4M213.4 72.3v.6M215 72.3h.1M215 71.5h.1M219.2 138.1h.1M219.2 138.1l-.5 .6M219.2 138.1l1.1 1.1M220.3 139.2h.1"/>
<path d="M221.4 138.1h.1M221.4 138.1l-1.1 1.1M221.4 138.1l1 1.1M222.4 139.2h.1M223.5 138.1h.1M223.5 138.1l-1.1 1.1M223.5 138.1l.5 .6M224 138.7h.1M67.7 168.4h3.3M67.7 167.5h3.3M69.3 167.5h.1M69.3 168.4h.1"/>
<path d="M69.3 167.1v.4M69.3 168.4v.5M71 168.4h.1M71 167.5h.1M76.6 168.4h3.2M76.6 167.5h3.2M78.2 167.5h.1M78.2 168.4h.1M78.2 167.1v.4M78.2 168.4v.5M79.8 168.4h.1M79.8 167.5h.1"/>
<path d="M98 168.4h3.2M98 167.5h3.2M99.6 167.5h.1M99.6 168.4h.1M99.6 167.1v.4M99.6 168.4v.5M101.2 168.4h.1M101.2 167.5h.1M199.3 170.1h3.2M199.3 169.2h3.2M200.9 169.2h.1M200.9 170.1h.1"/>
<path d="M200.9 168.9v.3M200.9 170.1v.6M202.5 170.1h.1M202.5 169.2h.1M217.1 170.1h3.2M217.1 169.2h3.2M218.7 169.2h.1M218.7 170.1h.1M218.7 168.9v.3M218.7 170.1v.6M220.3 170.1h.1M220.3 169.2h.1"/>
<path d="M236.6 170.1h3.3M236.6 169.2h3.3M238.3 169.2h.1M238.3 170.1h.1M238.3 168.9v.3M238.3 170.1v.6M239.9 170.1h.1M239.9 169.2h.1"/>
</g>
<path d="M163.6 17.8h28.4v51.5h-28.4z" fill="none" stroke="#00f" stroke-width=".51"/>
<g fill="#f0f" stroke="#f0f" stroke-width=".17">
<circle cx="87.1" cy="156.4" r=".32"/>
<circle cx="101.3" cy="26.6" r=".32"/>
<circle cx="69.3" cy="163.6" r=".32"/>
<circle cx="99.5" cy="163.6" r=".32"/>
<circle cx="90.7" cy="46.2" r=".32"/>
<circle cx="81.8" cy="53.3" r=".32"/>
<circle cx="72.9" cy="60.4" r=".32"/>
<circle cx="209.8" cy="147.6" r=".32"/>
<circle cx="200.9" cy="147.6" r=".32"/>
<circle cx="218.7" cy="147.6" r=".32"/>
<circle cx="213.3" cy="56.9" r=".32"/>
<circle cx="222.2" cy="48" r=".32"/>
<circle cx="204.4" cy="65.8" r=".32"/>
<circle cx="60.4" cy="156.4" r=".32"/>
<circle cx="78.2" cy="156.4" r=".32"/>
<circle cx="200.9" cy="160" r=".32"/>
<circle cx="238.2" cy="160" r=".32"/>
</g>
<g font-size="6.2">
<text x="8.9" y="8.8">RK3568_U(USB3.0/SATA/QSGMII/PCIe2.0 x1)</text>
<text x="163.6" y="8.8">RK3568_V(USB2.0 HOST)</text>
<text x="163.6" y="94.1">RK3568_W(PCIe3.0 x2)</text>
</g>
<g font-size="3.7">
<text x="60.5" y="92.1">USB3</text>
<text x="72.3" y="92.1">OTG0</text>
<text x="60.5" y="111.6">USB3</text>
<text x="72.3" y="111.6">HOST1</text>
</g>
<g font-size="2.8" fill="#00f">
<text x="10.7" y="21.9">USB3.0</text>
<text x="165.4" y="21.9">USB2.0</text>
<text x="178.1" y="21.9">HOST</text>
<text x="10.7" y="36.2">USB3.0</text>
<text x="10.7" y="46.8">USB3.0</text>
<text x="10.7" y="68.2">MULTI_PHY0/1/2</text>
<text x="165.4" y="105.5">PCIe3.0</text>
<text x="179.4" y="105.5">x</text>
<text x="183.2" y="105.5">2</text>
</g>
<g font-size="2.8" fill="#f00">
<text x="65.8" y="141.1">Note:</text>
<text x="7.1" y="187.3">Note:</text>
</g>
<g font-size="2.3" fill="#00f">
<text x="10.7" y="25">OTG0_HS/FS/LS</text>
<text x="10.7" y="28.6">(USB</text>
<text x="18" y="28.6">Download)</text>
<text x="10.7" y="39.2">HOST1_HS/FS/LS</text>
<text x="10.7" y="49.9">OTG0/HOST1_</text>
<text x="10.7" y="52.2">HS/FS/LS</text>
<text x="10.7" y="54.6">Power</text>
<text x="10.7" y="73">USB3.0</text>
<text x="10.7" y="75.4">and SATA0 Mux</text>
<text x="20.8" y="73">OTG0_SS</text>
<text x="10.7" y="92.6">USB3.0 HOST1_SS and SATA1</text>
<text x="10.7" y="94.9">and QSGMII_M0 Mux</text>
<text x="10.7" y="113.9">PCIe2.0 and SATA2</text>
<text x="10.7" y="116.2">and QSGMII_M1 Mux</text>
<text x="10.7" y="138.8">MULTI_PHY</text>
<text x="10.7" y="141.1">REFCLK</text>
</g>
<g font-size="2.3">
<text x="60.5" y="89">Default</text>
<text x="60.5" y="108.6">Default</text>
<text x="65.8" y="144.1">In</text>
<text x="70.4" y="144.1">case</text>
<text x="77.7" y="144.1">of</text>
<text x="82.3" y="144.1">multiplexing,</text>
<text x="101.9" y="144.1">impedance</text>
<text x="115.9" y="144.1">control：</text>
<text x="126.8" y="144.1">Diff</text>
<text x="134.1" y="144.1">90</text>
<text x="138.7" y="144.1">Ohm</text>
<text x="144.7" y="144.1">± 10 %</text>
<text x="7.1" y="190.3">Caps</text>
<text x="14.3" y="190.3">of</text>
<text x="18.8" y="190.3">between</text>
<text x="30.1" y="190.3">dashed</text>
<text x="40" y="190.3">green</text>
<text x="48.5" y="190.3">lines</text>
<text x="57.1" y="190.3">and</text>
<text x="62.9" y="190.3">U1000</text>
<text x="7.1" y="192.6">should</text>
<text x="7.1" y="194.9">Other</text>
<text x="15.6" y="194.9">caps</text>
<text x="17" y="192.6">be</text>
<text x="21.5" y="192.6">placed</text>
<text x="22.8" y="194.9">should</text>
<text x="31.5" y="192.6">under</text>
<text x="32.6" y="194.9">be</text>
<text x="37.1" y="194.9">placed</text>
<text x="40.1" y="192.6">the</text>
<text x="46" y="192.6">U1000</text>
<text x="47" y="194.9">close</text>
<text x="54.6" y="192.6">package.</text>
<text x="55.6" y="194.9">to</text>
<text x="60" y="194.9">the</text>
<text x="65.9" y="194.9">U1000</text>
<text x="74.4" y="194.9">package</text>
</g>
<g font-size="2.1">
<text x="250.7" y="202.7">RK3568_USB/PCIe/SATA PHY</text>
<text x="257.6" y="199.3">Gong Le</text>
</g>
<g font-size="1.6" fill="#000080">
<text x="8.9" y="17.3">U1U</text>
<text x="163.6" y="17.3">U1V</text>
<text x="103.1" y="29.7">C49</text>
<text x="103.1" y="31.5">100nF</text>
<text x="74.7" y="63.5">C50</text>
<text x="74.7" y="65.3">100nF</text>
<text x="83.6" y="63.5">C51</text>
<text x="83.6" y="65.3">100nF</text>
<text x="92.5" y="63.5">C52</text>
<text x="92.5" y="65.3">100nF</text>
<text x="163.6" y="70.6">RK3568</text>
<text x="206.2" y="68.8">C53</text>
<text x="206.2" y="70.6">100nF</text>
<text x="215.1" y="68.8">C54</text>
<text x="215.1" y="70.6">100nF</text>
<text x="224" y="68.8">C55</text>
<text x="224" y="70.6">100nF</text>
<text x="163.6" y="100.8">U1W</text>
<text x="211.6" y="138.2">R15</text>
<text x="227.6" y="138.2">200R</text>
<text x="71.1" y="166.6">C56</text>
<text x="80" y="166.6">C57</text>
<text x="88.9" y="166.6">C58</text>
<text x="101.3" y="166.6">C59</text>
<text x="163.6" y="164.8">RK3568</text>
<text x="202.7" y="166.6">C60</text>
<text x="211.6" y="166.6">C61</text>
<text x="220.5" y="166.6">C62</text>
<text x="240" y="166.6">C63</text>
<text x="8.9" y="168.4">RK3568</text>
<text x="71.1" y="168.4">100nF</text>
<text x="80" y="168.4">100nF</text>
<text x="88.9" y="168.4">4.7uF</text>
<text x="101.3" y="168.4">4.7uF</text>
<text x="202.7" y="168.4">100nF</text>
<text x="211.6" y="168.4">100nF</text>
<text x="220.5" y="168.4">4.7uF</text>
<text x="240" y="168.4">4.7uF</text>
</g>
<g font-size="1.6" fill="#004080">
<text x="41.8" y="22">USB3_OTG0_DP</text>
<text x="41.8" y="23.7">USB3_OTG0_DM</text>
<text x="37.3" y="27.3">USB3_OTG0_VBUSDET</text>
<text x="179.6" y="25.5">USB2_HOST2_DP</text>
<text x="179.6" y="27.3">USB2_HOST2_DM</text>
<text x="41.8" y="30.9">USB3_OTG0_ID</text>
<text x="179.6" y="34.4">USB2_HOST3_DP</text>
<text x="40.9" y="38">USB3_HOST1_DP</text>
<text x="40.9" y="39.8">USB3_HOST1_DM</text>
<text x="179.6" y="36.2">USB2_HOST3_DM</text>
<text x="40.9" y="46.9">USB3_AVDD_0V9</text>
<text x="40.9" y="54">USB3_AVDD_1V8</text>
<text x="179.6" y="48.6">USB2_AVDD_0V9</text>
<text x="179.6" y="57.5">USB2_AVDD_1V8</text>
<text x="40.9" y="61.1">USB3_AVDD_3V3</text>
<text x="179.6" y="66.4">USB2_AVDD_3V3</text>
<text x="30.2" y="78.9">USB3_OTG0_SSTXP/SATA0_TXP</text>
<text x="30.2" y="80.6">USB3_OTG0_SSTXN/SATA0_TXN</text>
<text x="30.2" y="84.2">USB3_OTG0_SSRXP/SATA0_RXP</text>
<text x="30.2" y="86">USB3_OTG0_SSRXN/SATA0_RXN</text>
<text x="16.9" y="98.4">USB3_HOST1_SSTXP/SATA1_TXP/QSGMII_TXP_M0</text>
<text x="16.9" y="100.2">USB3_HOST1_SSTXN/SATA1_TXN/QSGMII_TXN_M0</text>
<text x="16.9" y="103.8">USB3_HOST1_SSRXP/SATA1_RXP/QSGMII_RXP_M0</text>
<text x="16.9" y="105.5">USB3_HOST1_SSRXN/SATA1_RXN/QSGMII_RXN_M0</text>
<text x="181.4" y="109.1">PCIE30_TX0P</text>
<text x="181.4" y="110.9">PCIE30_TX0N</text>
<text x="22.2" y="119.8">PCIE20_TXP/SATA2_TXP/QSGMII_TXP_M1</text>
<text x="181.4" y="114.4">PCIE30_TX1P</text>
<text x="181.4" y="116.2">PCIE30_TX1N</text>
<text x="181.4" y="119.8">PCIE30_RX0P</text>
<text x="22.2" y="121.5">PCIE20_TXN/SATA2_TXN/QSGMII_TXN_M1</text>
<text x="22.2" y="125.1">PCIE20_RXP/SATA2_RXP/QSGMII_RXP_M1</text>
<text x="181.4" y="121.5">PCIE30_RX0N</text>
<text x="181.4" y="125.1">PCIE30_RX1P</text>
<text x="22.2" y="126.9">PCIE20_RXN/SATA2_RXN/QSGMII_RXN_M1</text>
<text x="40" y="130.4">PCIE20_REFCLKP</text>
<text x="176" y="130.4">PCIE30_REFCLKP_IN</text>
<text x="181.4" y="126.9">PCIE30_RX1N</text>
<text x="40" y="132.2">PCIE20_REFCLKN</text>
<text x="176" y="132.2">PCIE30_REFCLKN_IN</text>
<text x="36.4" y="139.3">MULTI_PHY0_REFCLKP</text>
<text x="36.4" y="141.1">MULTI_PHY0_REFCLKN</text>
<text x="179.6" y="139.3">PCIE30_RESREF</text>
<text x="36.4" y="146.4">MULTI_PHY1_REFCLKP</text>
<text x="36.4" y="148.2">MULTI_PHY1_REFCLKN</text>
<text x="176" y="148.2">PCIE30_AVDD_0V9_1</text>
<text x="176" y="150">PCIE30_AVDD_0V9_2</text>
<text x="34.7" y="158.9">MULTI_PHY_AVDD_0V9_2</text>
<text x="34.7" y="157.1">MULTI_PHY_AVDD_0V9_1</text>
<text x="177.8" y="160.7">PCIE30_AVDD_1V8</text>
<text x="36.4" y="164.2">MULTI_PHY_AVDD_1V8</text>
</g>
<g font-size="1.6">
<text x="54.6" y="21">P27</text>
<text x="54.6" y="22.7">P28</text>
<text x="54.6" y="26.3">M24</text>
<text x="54.6" y="29.8">L23</text>
<text x="193.3" y="24.5">R2</text>
<text x="193.3" y="26.3">R1</text>
<text x="101" y="35.9" transform="rotate(-90 101 35.9)">2</text>
<text x="101" y="30.8" transform="rotate(-90 101 30.8)">1</text>
<text x="103.1" y="33.2">X5R</text>
<text x="103.1" y="35">10V</text>
<text x="193.3" y="33.4">T2</text>
<text x="193.3" y="35.2">T1</text>
<text x="54.6" y="37">P24</text>
<text x="54.6" y="38.7">P25</text>
<text x="85.3" y="41.8">USB_AVDD_0V9</text>
<text x="103.1" y="36.8">C0201</text>
<text x="54.6" y="45.8">P22</text>
<text x="193.3" y="47.6">R8</text>
<text x="216.9" y="43.6">USB_AVDD_0V9</text>
<text x="54.6" y="53">P23</text>
<text x="76.5" y="48.9">USB_AVDD_1V8</text>
<text x="208" y="52.5">USB_AVDD_1V8</text>
<text x="69.9" y="56">VCC_3V3</text>
<text x="193.3" y="56.5">P9</text>
<text x="54.6" y="60.1">M23</text>
<text x="72.5" y="62.8" transform="rotate(-90 72.5 62.8)">1</text>
<text x="81.4" y="62.8" transform="rotate(-90 81.4 62.8)">1</text>
<text x="90.3" y="62.8" transform="rotate(-90 90.3 62.8)">1</text>
<text x="193.3" y="65.4">P10</text>
<text x="201.5" y="61.4">VCC_3V3</text>
<text x="72.5" y="67.9" transform="rotate(-90 72.5 67.9)">2</text>
<text x="74.7" y="70.6">C0201</text>
<text x="74.7" y="67">X5R</text>
<text x="74.7" y="68.8">10V</text>
<text x="81.4" y="67.9" transform="rotate(-90 81.4 67.9)">2</text>
<text x="83.6" y="70.6">C0201</text>
<text x="83.6" y="67">X5R</text>
<text x="83.6" y="68.8">10V</text>
<text x="90.3" y="67.9" transform="rotate(-90 90.3 67.9)">2</text>
<text x="92.5" y="70.6">C0201</text>
<text x="92.5" y="67">X5R</text>
<text x="92.5" y="68.8">10V</text>
<text x="204.1" y="69.9" transform="rotate(-90 204.1 69.9)">1</text>
<text x="213" y="69.9" transform="rotate(-90 213 69.9)">1</text>
<text x="221.9" y="69.9" transform="rotate(-90 221.9 69.9)">1</text>
<text x="54.6" y="77.9">T28</text>
<text x="163.6" y="72.3">BGA636_19R00X19R00X1R20</text>
<text x="204.1" y="75" transform="rotate(-90 204.1 75)">2</text>
<text x="206.2" y="75.9">C0201</text>
<text x="206.2" y="72.3">X5R</text>
<text x="206.2" y="74.1">10V</text>
<text x="213" y="75" transform="rotate(-90 213 75)">2</text>
<text x="215.1" y="75.9">C0201</text>
<text x="215.1" y="72.3">X5R</text>
<text x="215.1" y="74.1">10V</text>
<text x="221.9" y="75" transform="rotate(-90 221.9 75)">2</text>
<text x="224" y="75.9">C0201</text>
<text x="224" y="72.3">X5R</text>
<text x="224" y="74.1">10V</text>
<text x="54.6" y="79.6">T27</text>
<text x="54.6" y="83.2">R28</text>
<text x="54.6" y="85">R27</text>
<text x="54.6" y="97.4">V28</text>
<text x="54.6" y="99.2">V27</text>
<text x="54.6" y="102.7">U28</text>
<text x="54.6" y="104.5">U27</text>
<text x="193.3" y="108.1">AA28</text>
<text x="193.3" y="109.9">AA27</text>
<text x="193.3" y="113.4">AB28</text>
<text x="54.6" y="118.7">W27</text>
<text x="193.3" y="115.2">AB27</text>
<text x="193.3" y="118.7">AC28</text>
<text x="54.6" y="120.5">W28</text>
<text x="54.6" y="124.1">Y27</text>
<text x="54.6" y="125.9">Y28</text>
<text x="193.3" y="120.5">AC27</text>
<text x="193.3" y="124.1">AD28</text>
<text x="193.3" y="125.9">AD27</text>
<text x="54.6" y="129.4">V24</text>
<text x="54.6" y="131.2">V25</text>
<text x="193.3" y="129.4">Y25</text>
<text x="193.3" y="131.2">AA25</text>
<text x="54.6" y="138.3">R24</text>
<text x="54.6" y="140.1">R25</text>
<text x="193.3" y="138.3">U19</text>
<text x="215.1" y="143.2">VDDA_0V9</text>
<text x="216.6" y="138.3">1</text>
<text x="225.3" y="138.3">2</text>
<text x="227.6" y="139.9">R0201</text>
<text x="232.9" y="138.1">1%</text>
<text x="54.6" y="145.4">U25</text>
<text x="54.6" y="147.2">U24</text>
<text x="193.3" y="147.2">U21</text>
<text x="193.3" y="149">U20</text>
<text x="83.6" y="152.1">VDDA_0V9</text>
<text x="234.7" y="155.6">VCCA_1V8</text>
<text x="54.6" y="157.9">R21</text>
<text x="54.6" y="156.1">R20</text>
<text x="96" y="159.2">VCCA_1V8</text>
<text x="193.3" y="159.6">U22</text>
<text x="54.6" y="163.2">R22</text>
<text x="69" y="165.9" transform="rotate(-90 69 165.9)">1</text>
<text x="77.9" y="165.9" transform="rotate(-90 77.9 165.9)">1</text>
<text x="86.7" y="165.9" transform="rotate(-90 86.7 165.9)">1</text>
<text x="99.2" y="165.9" transform="rotate(-90 99.2 165.9)">1</text>
<text x="163.6" y="166.6">BGA636_19R00X19R00X1R20</text>
<text x="200.5" y="167.7" transform="rotate(-90 200.5 167.7)">1</text>
<text x="209.4" y="167.7" transform="rotate(-90 209.4 167.7)">1</text>
<text x="218.3" y="167.7" transform="rotate(-90 218.3 167.7)">1</text>
<text x="237.9" y="167.7" transform="rotate(-90 237.9 167.7)">1</text>
<text x="8.9" y="170.1">BGA636_19R00X19R00X1R20</text>
<text x="69" y="171" transform="rotate(-90 69 171)">2</text>
<text x="71.1" y="173.7">C0201</text>
<text x="71.1" y="170.1">X5R</text>
<text x="71.1" y="171.9">10V</text>
<text x="77.9" y="171" transform="rotate(-90 77.9 171)">2</text>
<text x="80" y="173.7">C0201</text>
<text x="80" y="170.1">X5R</text>
<text x="80" y="171.9">10V</text>
<text x="86.7" y="171" transform="rotate(-90 86.7 171)">2</text>
<text x="88.9" y="173.7">C0402</text>
<text x="88.9" y="170.1">X5R</text>
<text x="88.9" y="171.9">6.3V</text>
<text x="99.2" y="171" transform="rotate(-90 99.2 171)">2</text>
<text x="101.3" y="173.7">C0402</text>
<text x="101.3" y="170.1">X5R</text>
<text x="101.3" y="171.9">6.3V</text>
<text x="200.5" y="172.8" transform="rotate(-90 200.5 172.8)">2</text>
<text x="202.7" y="173.7">C0201</text>
<text x="202.7" y="170.1">X5R</text>
<text x="202.7" y="171.9">10V</text>
<text x="209.4" y="172.8" transform="rotate(-90 209.4 172.8)">2</text>
<text x="211.6" y="173.7">C0201</text>
<text x="211.6" y="170.1">X5R</text>
<text x="211.6" y="171.9">10V</text>
<text x="218.3" y="172.8" transform="rotate(-90 218.3 172.8)">2</text>
<text x="220.5" y="173.7">C0402</text>
<text x="220.5" y="170.1">X5R</text>
<text x="220.5" y="171.9">6.3V</text>
<text x="237.9" y="172.8" transform="rotate(-90 237.9 172.8)">2</text>
<text x="240" y="173.7">C0402</text>
<text x="240" y="170.1">X5R</text>
<text x="240" y="171.9">6.3V</text>
<text x="228.6" y="199.1">Size</text>
<text x="229.5" y="202.3">A3</text>
<text x="235.2" y="202.7">Page Name:</text>
<text x="239.9" y="198.8">Title:</text>
<text x="287.1" y="199.1">REV</text>
<text x="287.1" y="201.8">V1.3</text>
<text x="228.5" y="205.2">Date:</text>
<text x="234.5" y="205">Friday, September 10, 2021</text>
<text x="263" y="205.2">Sheet</text>
<text x="271.9" y="205">12</text>
<text x="277.2" y="205.2">o f</text>
<text x="282.5" y="205">33</text>
</g>
<g font-size="1.6" fill="#f00">
<text x="74.7" y="21.5">USB3_OTG0_DP</text>
<text x="74.7" y="23.3">USB3_OTG0_DM</text>
<text x="110.2" y="26.9">USB3_OTG0_VBUSDET</text>
<text x="213.4" y="25.1">USB2_HOST2_DP</text>
<text x="213.4" y="26.9">USB2_HOST2_DM</text>
<text x="74.7" y="30.4">USB3_OTG0_ID</text>
<text x="213.4" y="34">USB2_HOST3_DP</text>
<text x="213.4" y="35.8">USB2_HOST3_DM</text>
<text x="74.7" y="37.5">USB3_HOST1_DP</text>
<text x="74.7" y="39.3">USB3_HOST1_DM</text>
<text x="60.8" y="77.5">USB3_OTG0_SSTXP/SATA0_TXP</text>
<text x="60.8" y="79.2">USB3_OTG0_SSTXN/SATA0_TXN</text>
<text x="60.8" y="82.8">USB3_OTG0_SSRXP/SATA0_RXP</text>
<text x="90.7" y="78.4">USB3_OTG0_SSTXP</text>
<text x="90.7" y="80.2">USB3_OTG0_SSTXN</text>
<text x="90.7" y="83.8">USB3_OTG0_SSRXP</text>
<text x="60.8" y="84.6">USB3_OTG0_SSRXN/SATA0_RXN</text>
<text x="90.7" y="85.6">USB3_OTG0_SSRXN</text>
<text x="60.8" y="97">USB3_HOST1_SSTXP/SATA1_TXP</text>
<text x="60.8" y="98.8">USB3_HOST1_SSTXN/SATA1_TXN</text>
<text x="90.7" y="98">USB3_HOST1_SSTXP</text>
<text x="90.7" y="99.8">USB3_HOST1_SSTXN</text>
<text x="60.8" y="102.4">USB3_HOST1_SSRXP/SATA1_RXP</text>
<text x="60.8" y="104.1">USB3_HOST1_SSRXN/SATA1_RXN</text>
<text x="90.7" y="103.3">USB3_HOST1_SSRXP</text>
<text x="90.7" y="105.1">USB3_HOST1_SSRXN</text>
<text x="224" y="108.7">PCIE30_TX0P</text>
<text x="224" y="110.4">PCIE30_TX0N</text>
<text x="59" y="118.4">PCIE20_TXP/SATA2_TXP</text>
<text x="88.9" y="119.3">PCIE20_TXP</text>
<text x="224" y="114">PCIE30_TX1P</text>
<text x="224" y="115.8">PCIE30_TX1N</text>
<text x="224" y="119.3">PCIE30_RX0P</text>
<text x="59" y="120.1">PCIE20_TXN/SATA2_TXN</text>
<text x="59" y="123.7">PCIE20_RXP/SATA2_RXP</text>
<text x="59" y="125.5">PCIE20_RXN/SATA2_RXN</text>
<text x="88.9" y="121.1">PCIE20_TXN</text>
<text x="88.9" y="124.7">PCIE20_RXP</text>
<text x="224" y="121.1">PCIE30_RX0N</text>
<text x="224" y="124.7">PCIE30_RX1P</text>
<text x="88.9" y="126.4">PCIE20_RXN</text>
<text x="89.2" y="130">PCIE20_REFCLKP</text>
<text x="89.2" y="131.8">PCIE20_REFCLKN</text>
<text x="224" y="126.4">PCIE30_RX1N</text>
<text x="224" y="130">PCIE30_REFCLKP_IN</text>
<text x="224" y="131.8">PCIE30_REFCLKN_IN</text>
<text x="197.7" y="137.9">PCIE30_RESREF</text>
</g>
<g font-size="1.4" fill="#000080">
<text x="64" y="18.9">Diff 90</text>
<text x="70.7" y="18.9">Ohm</text>
<text x="74.1" y="18.9">± 10%</text>
<text x="200.9" y="22.5">Diff</text>
<text x="205.3" y="22.5">90</text>
<text x="208" y="22.5">Ohm</text>
<text x="211.6" y="22.5">± 10%</text>
<text x="64" y="34.9">Diff 90</text>
<text x="70.7" y="34.9">Ohm</text>
<text x="74.1" y="34.9">± 10%</text>
<text x="200.9" y="31.4">Diff 90</text>
<text x="207.6" y="31.4">Ohm</text>
<text x="211" y="31.4">± 10%</text>
<text x="85.3" y="75.8">Diff 90</text>
<text x="92.1" y="75.8">Ohm</text>
<text x="95.5" y="75.8">± 10%</text>
<text x="85.3" y="88.3">Diff 90</text>
<text x="92.1" y="88.3">Ohm</text>
<text x="95.5" y="88.3">± 10%</text>
<text x="85.3" y="95.4">Diff 90</text>
<text x="92.1" y="95.4">Ohm</text>
<text x="95.5" y="95.4">± 10%</text>
<text x="85.3" y="107.8">Diff 90</text>
<text x="92.1" y="107.8">Ohm</text>
<text x="95.5" y="107.8">± 10%</text>
<text x="204.3" y="108">Diff 85</text>
<text x="211" y="108">Ohm</text>
<text x="214.4" y="108">± 10%</text>
<text x="204.3" y="113.3">Diff 85</text>
<text x="211" y="113.3">Ohm</text>
<text x="214.4" y="113.3">± 10%</text>
<text x="81.8" y="116.8">Diff 100 Ohm</text>
<text x="93.3" y="116.8">± 10%</text>
<text x="204.3" y="118.7">Diff 85</text>
<text x="211" y="118.7">Ohm</text>
<text x="214.4" y="118.7">± 10%</text>
<text x="204.3" y="124">Diff 85</text>
<text x="211" y="124">Ohm</text>
<text x="214.4" y="124">± 10%</text>
<text x="81.8" y="129.2">Diff 100 Ohm</text>
<text x="93.3" y="129.2">± 10%</text>
<text x="204.3" y="129.4">Diff 100 Ohm</text>
<text x="215.9" y="129.4">± 10%</text>
</g>
<g font-size="1.3">
<text x="30.8" y="1.3">5</text>
<text x="88.8" y="1.3">4</text>
<text x="146.9" y="1.3">3</text>
<text x="205" y="1.3">2</text>
<text x="263.1" y="1.3">1</text>
<text x=".5" y="28.4">D</text>
<text x="292.6" y="28.4">D</text>
<text x=".5" y="79.5">C</text>
<text x="292.6" y="79.5">C</text>
<text x=".5" y="130.6">B</text>
<text x="292.6" y="130.6">B</text>
<text x=".5" y="181.7">A</text>
<text x="292.6" y="181.7">A</text>
<text x="30.8" y="207.4">5</text>
<text x="88.8" y="207.4">4</text>
<text x="146.9" y="207.4">3</text>
<text x="205" y="207.4">2</text>
<text x="263.1" y="207.4">1</text>
</g>
</svg>
